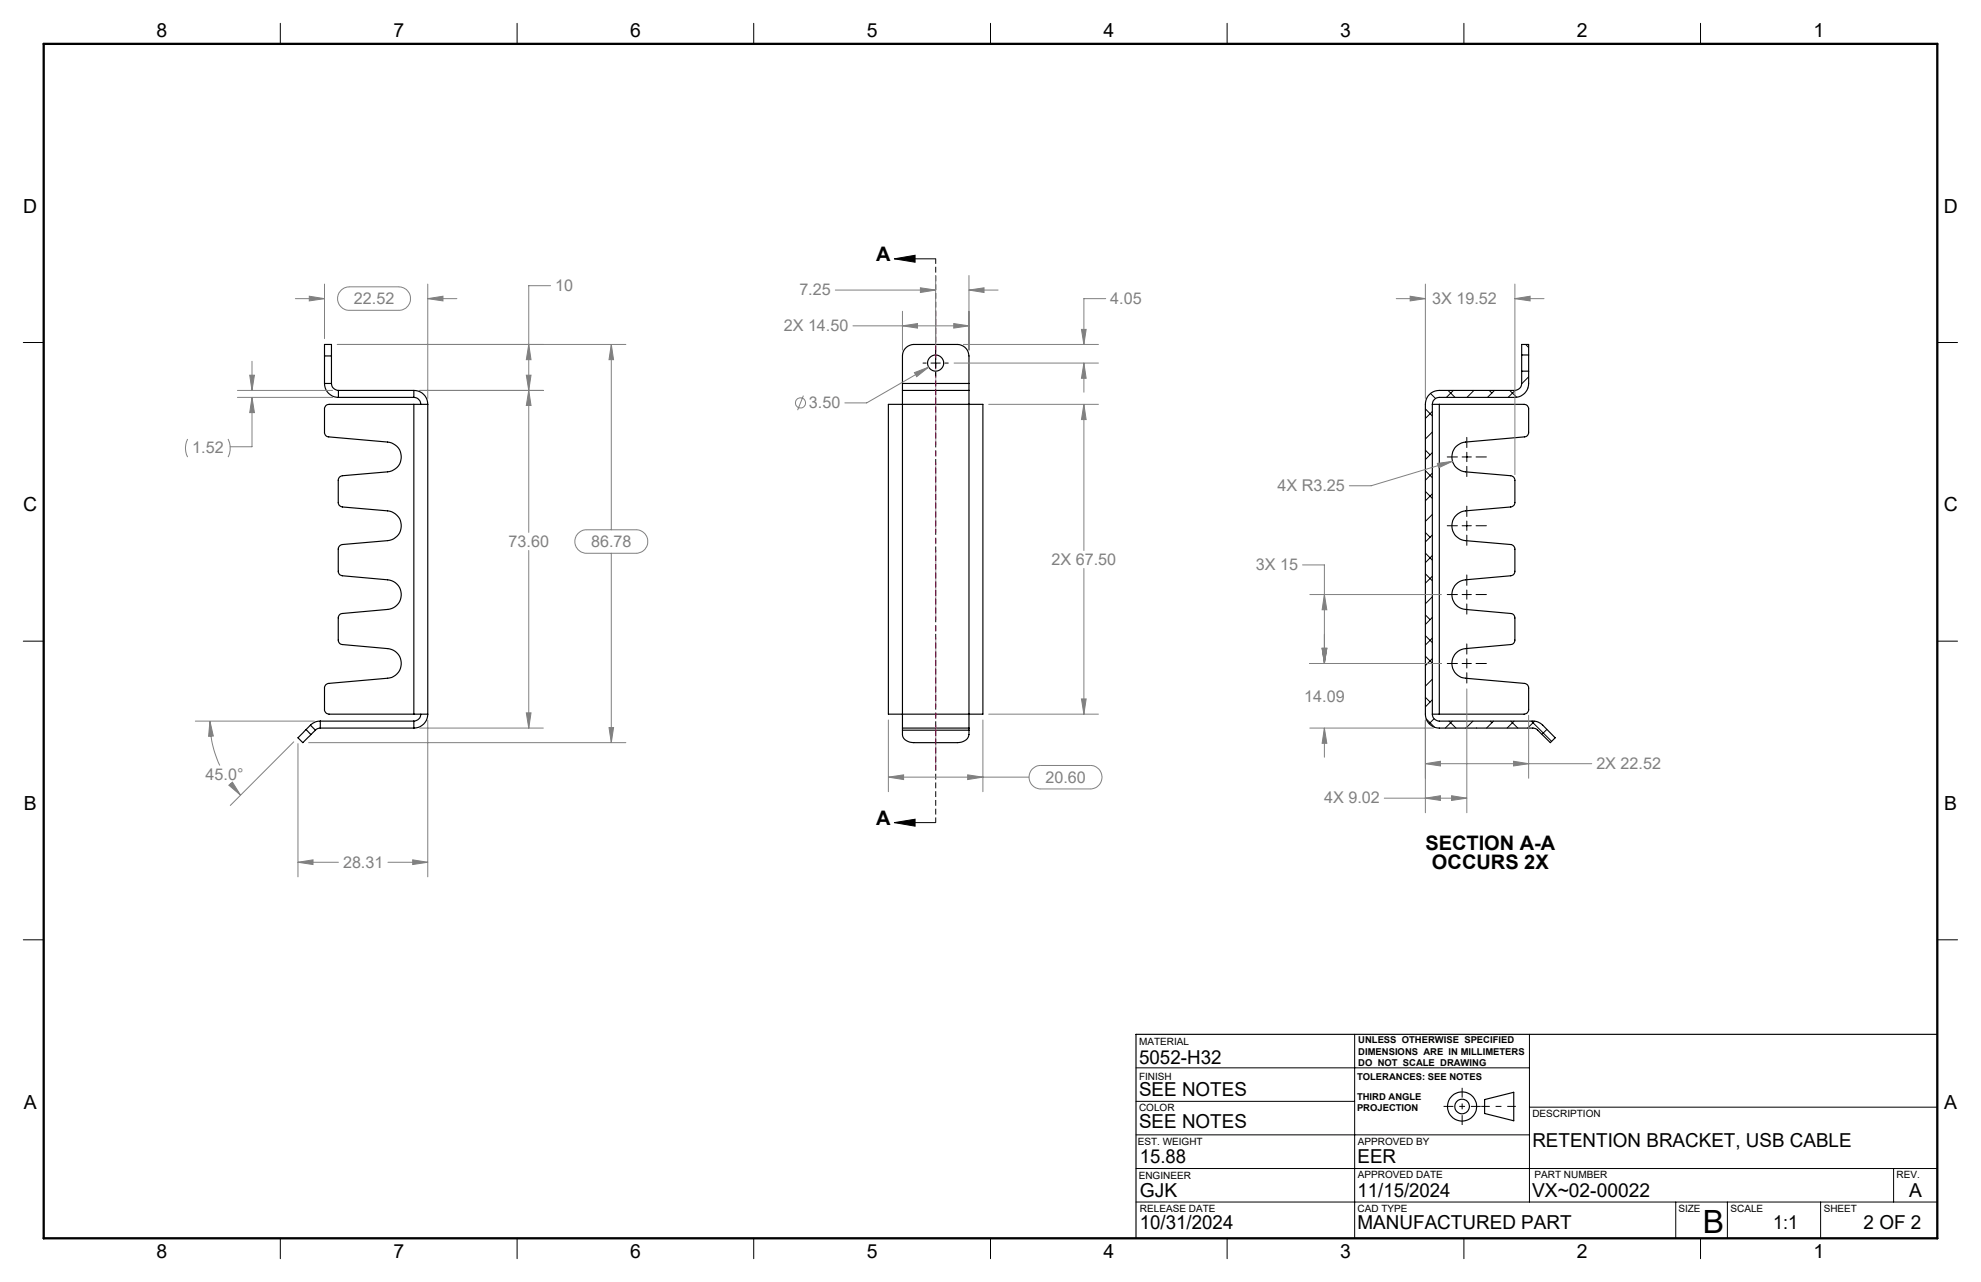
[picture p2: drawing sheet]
<svg xmlns="http://www.w3.org/2000/svg" width="432mm" height="279mm" viewBox="0 0 432 279" stroke-linecap="round" stroke-linejoin="round" font-family="sans-serif">
<g fill="none" stroke="#000" stroke-width=".25">
<path d="M70.7 77.6v-2.5h1.5v2.5M70.7 77.6v6M70.7 77.6h1.5M72.2 77.6v6M331.7 77.4v3.5M331.7 77.4v-2.3h1.5v2.3M331.7 77.4h1.5M333.2 77.4v3.5M70.7 83.6a3 3 0 0 0 3.1 3M70.7 83.6h1.5M72.2 83.6a1.57 1.57 0 0 0 1.6 1.5M73.8 85.1v1.5"/>
<path d="M73.8 85.1h16.4M73.8 86.6h16.4M90.2 88.1h-18.5a.96 .96 0 0 0-1 1v5.1a.96 .96 0 0 0 .9 1l12.9 1.1a3.3 3.3 0 0 1 3 3.3 3.3 3.3 0 0 1-3 3.2l-9.9 .9a.97 .97 0 0 0-.9 1v4.8a.96 .96 0 0 0 .9 1l9.9 .8a3.3 3.3 0 0 1 3 3.3 3.3 3.3 0 0 1-3 3.2l-9.9 .9a1.03 1.03 0 0 0-.9 1v4.8a.96 .96 0 0 0 .9 1l9.9 .9a3.2 3.2 0 0 1 3 3.2 3.2 3.2 0 0 1-3 3.2l-9.9 .9a.96 .96 0 0 0-.9 1v4.8a.96 .96 0 0 0 .9 1l9.9 .9a3.2 3.2 0 0 1 3 3.2 3.2 3.2 0 0 1-3 3.2l-12.9 1.1a.97 .97 0 0 0-.9 1.1v4.6a1.02 1.02 0 0 0 1 1h18.5M90.2 88.1h3M90.2 85.1a3 3 0 0 1 3 3M90.2 86.6a1.57 1.57 0 0 1 1.5 1.5M90.2 85.1v1.5M90.2 88.1v67.5M93.2 88.1v67.5M196.7 88.1h-3.1v67.5h3.1M196.7 85.1v3M196.7 83.6v1.5"/>
<path d="M196.7 83.6v-6a2.5 2.5 0 0 1 2.5-2.5h9.5a2.57 2.57 0 0 1 2.5 2.5v6M196.7 88.1h14.5M196.7 83.6h14.5M196.7 85.1h14.5M196.7 88.1v67.5M211.2 88.1h3v67.5h-3M211.2 85.1v3M211.2 83.6v1.5M211.2 88.1v67.5M312.2 88.1h1.5M312.2 88.1v67.5M313.7 88.1h18.5a.96 .96 0 0 1 1 1v5.1a.96 .96 0 0 1-.9 1l-12.9 1.1a3.3 3.3 0 0 0-2.9 3.3 3.3 3.3 0 0 0 2.9 3.2l9.9 .9a.97 .97 0 0 1 .9 1v4.8a.96 .96 0 0 1-.9 1l-9.9 .8a3.3 3.3 0 0 0-2.9 3.3 3.3 3.3 0 0 0 2.9 3.2l9.9 .9a1.03 1.03 0 0 1 .9 1v4.8a.96 .96 0 0 1-.9 1l-9.9 .9a3.2 3.2 0 0 0-2.9 3.2 3.2 3.2 0 0 0 2.9 3.2l9.9 .9a.96 .96 0 0 1 .9 1v4.8a.96 .96 0 0 1-.9 1l-9.9 .9a3.2 3.2 0 0 0-2.9 3.2 3.2 3.2 0 0 0 2.9 3.2l12.9 1.1a.97 .97 0 0 1 .9 1.1v4.6a1.02 1.02 0 0 1-1 1h-18.5"/>
<path d="M313.7 88.1v67.5M331.7 80.9v2.7a1.57 1.57 0 0 1-1.5 1.5h-16.5a3 3 0 0 0-3 3v67.5a3 3 0 0 0 3 3.1h20.6l.7 .2 2.9 3 1.1-1.1-2.7-2.8a2.88 2.88 0 0 0-2.2-.8h-20.4a1.57 1.57 0 0 1-1.5-1.6M331.7 80.9h1.5M333.2 80.9v2.7a3 3 0 0 1-3 3h-16.5a1.57 1.57 0 0 0-1.5 1.5M66.7 159l-1.8 1.8 1.1 1.1 1.8-1.8M66.7 159l1.1 1.1M67.7 158l1.1 1.1M67.7 158l-1 1M68.8 159.1l-1 1M69.8 157.2a2.88 2.88 0 0 0-2.1 .8M69.8 158.7l-.5 .1-.5 .3M69.8 157.2v1.5"/>
<path d="M69.8 157.2h20.4M69.8 158.7h20.4M90.2 155.6h3M90.2 157.2v1.5M91.7 155.6a1.57 1.57 0 0 1-1.5 1.6M93.2 155.6a3 3 0 0 1-3 3.1M196.7 155.6v3.1M196.7 158.7v.4M196.7 159.1a2.2 2.2 0 0 0 2.5 2.8h9.5a2.24 2.24 0 0 0 2.5-2.8M196.7 155.6h14.5M196.7 158.7h14.5M196.7 159.1h14.5"/>
<path d="M211.2 155.6v3.1M211.2 158.7v.4M312.2 155.6h1.5M323.6 239.6l6.4-1.5v6.2l-6.4-1.6zM422.3 225.4h-174.7v44.5"/>
<circle cx="203.9" cy="79.1" r="1.76"/>
<circle cx="318.7" cy="241.1" r="3.2"/>
<circle cx="318.7" cy="241.2" r="1.6"/>
</g>
<g fill="none" stroke="#000" stroke-width=".22">
<path d="M61.1 5.1v4.5M112.7 5.1v4.5M164.3 5.1v4.5M215.9 5.1v4.5M267.5 5.1v4.5M319.1 5.1v4.5M370.7 5.1v4.5M194.9 56.4l4.6-.8v1.6zM194.9 56.4h9M5.1 74.6h4.4M201.2 79.1h.7M202.9 79.1h2.1"/>
<path d="M203.9 76.4v.7M203.9 78.1v2.1M206 79.1h.7M332.6 75.1l.6 .6M422.3 74.6h4.4M203.9 81.2v.7M310.7 98.1l1 1M310.7 89.1l1.5 1.6M311.8 85.8l1.1 1.1M312.2 89.7l-1.5 1.5M312.2 94.2l-1.5 1.5M312.2 98.6l-1.5 1.6"/>
<path d="M315.5 99.6h2.2M315.6 85.1l1.5 1.5M316.8 85.1l-1.5 1.5M318.7 99.6h2M319.7 95.3v2.2M319.7 98.6v2M321.3 85.1l-1.5 1.5M321.7 99.6h2.3M324.6 85.1l.6 .6M325.8 85.1l-1.6 1.5M329.1 85.1l1.5 1.5M330.3 85.1l-1.6 1.5"/>
<path d="M333.1 84.5v.1M333.2 82.1l-1.5 1.5M310.7 116.1l1 1M310.7 107.1l1.5 1.5M310.7 102.6l1.5 1.5M312.2 103.1l-1.5 1.6M312.2 107.6l-1.5 1.5M312.2 112.1l-1.5 1.5M312.2 116.6l-1.5 1.5M315.5 114.6h2.2M318.7 114.6h2M319.7 101.6v2.3"/>
<path d="M319.7 110.3v2.3M319.7 113.6v2M319.7 116.6v2.3M321.7 114.6h2.3M5.1 139.7h4.4M310.7 138.5l1.5 1.6M310.7 134l1 1M310.7 125.1l1.5 1.5M310.7 120.5l1.5 1.6M312.2 121.1l-1.5 1.5M312.2 125.6l-1.5 1.5M312.2 130.1l-1.5 1.5"/>
<path d="M312.2 134.5l-1.5 1.6M312.2 139.1l-1.5 1.5M315.5 129.6h2.2M318.7 129.6h2M319.7 125.3v2.3M319.7 128.6v2M319.7 131.6v2.2M321.7 129.6h2.3M422.3 139.7h4.4M310.7 152l1 1M310.7 143l1.5 1.5M310.9 156.7l1.8 1.8"/>
<path d="M312.2 143.5l-1.5 1.6M312.2 148l-1.5 1.5M312.2 152.5l-1.5 1.6M312.6 156.6l-1.1 1.1M315.5 144.6h2.2M315.8 157.2l1.6 1.5M316.5 157.2l-1.5 1.5M318.7 144.6h2M319.7 140.3v2.3M319.7 143.6v2M319.7 146.6v2.3M321.1 157.2l-1.6 1.5"/>
<path d="M321.7 144.6h2.3M321.8 158.6l.1 .1M324.8 157.2l.4 .3M325.5 157.2l-1.5 1.5M329.3 157.2l1.5 1.5M330 157.2l-1.5 1.5M333.8 157.2l4.4 4.4M334.5 157.2l-1.5 1.5M337.2 159l-1.1 1.1M194.9 179.3l4.6-.8v1.6zM194.9 179.3h9M5.1 204.8h4.4"/>
<path d="M422.3 204.8h4.4M247.6 232.7h85.8M295.3 225.4v44.5M333.4 225.4v36.6M247.6 254.7h174.7M247.6 247.3h85.8M247.6 240h47.7M333.4 241.3h88.9M412.7 254.7v7.3M61.1 269.9v4.4M112.7 269.9v4.4M164.3 269.9v4.4"/>
<path d="M215.9 269.9v4.4M247.6 262h174.7M267.5 269.9v4.4M319.1 269.9v4.4M365.3 262v7.9M370.7 269.9v4.4M376.5 262v7.9M396.8 262v7.9"/>
</g>
<g fill="none" stroke="#808080" stroke-width=".22">
<path d="M54.9 78.7v6.4M64.4 65.1h6.3M67.4 64.6l3.3 .5-3.3 .5zM70.7 61.9v11.9M73.5 75.1h62.9M74.3 63.3a2.41 2.41 0 0 1 1.8-.8h10.8a2.56 2.56 0 0 1 2.6 2.6 2.56 2.56 0 0 1-2.6 2.5h-10.8a2.55 2.55 0 0 1-2.3-1.5 2.55 2.55 0 0 1 .5-2.8zM93.2 65.1l3.4-.5v1zM93.2 61.9v25M93.2 65.1h6.4M115.3 75.1l.4 3.3h-1zM120 62.3h-4.7v53.7M133.2 75.1l.5 3.3h-.9z"/>
<path d="M133.2 75.1v40.4M182.1 63.2h21.8M185.9 71h25.3M196.7 71l3.3-.5v1zM196.7 67.8v8.5M200.6 62.7l3.3 .5-3.3 .5zM203.9 60v15.1M207.9 70.5l3.3 .5-3.3 .5zM208 79.1h31.4M210 75.1h29.4M211.2 63.2l3.3-.5v1zM211.2 60v16.3"/>
<path d="M211.2 63.2h6.4M235.7 71.8h1l-.4 3.3zM236.3 79.1l.4 3.3h-1zM236.3 79.1v6.4M241 65.1h-4.7v10M304.3 65.1h6.4M307.4 64.6l3.3 .5-3.3 .5zM310.7 61.9v25M330.2 65.1l3.3-.5v1zM330.2 65.1h6.3M330.2 61.9v41.5M40.9 95.7a4.5 4.5 0 0 0 0 3.9"/>
<path d="M49.7 95.7l.1 .3a4.4 4.4 0 0 1-.1 3.6M51.8 85.1h20.7M51.8 86.6h20.7M54.4 81.8h1.1l-.6 3.3zM54.9 86.6l.6 3.3h-1.1zM54.9 86.6v10.8h-4.7M91.5 85.1h26.9M114.7 81.8h1l-.4 3.3zM115.3 85.1l.4 3.3h-1zM175.1 86.2l-1.3 3.2M199.3 81.2l3.1-1.2-2.6 2.1zM202.4 80l-13.5 7.8h-4.8"/>
<path d="M215.5 88.1h23.9M236.3 88.1l.4 3.3h-1zM236.3 88.1v31.9M115.3 120v38.7M126 116.2l.2-.1a2.24 2.24 0 0 1 1.6-.6h10.8a2.56 2.56 0 0 1 2.6 2.5 2.56 2.56 0 0 1-2.6 2.6h-10.8a2.57 2.57 0 0 1-2.3-1.6 2.57 2.57 0 0 1 .5-2.8zM313.3 101l3.3-.5-3 1.5zM316.6 100.5l-17.7 5.4h-4.8M133.2 120.6v41.3M236.3 123.9v31.7M283.9 123.1h4.8v21.5M285.5 129.6h28.7M288.7 129.6l.5 3.3h-1z"/>
<path d="M42.6 157.2h25.9M45.8 157.2l.7 3.2-1 .1zM45.8 157.2a22.3 22.3 0 0 0 2.1 9.6M91.5 158.7h26.9M93.2 156.9v34.2M114.7 155.4h1l-.4 3.3zM132.8 158.6h.9l-.5 3.3zM193.6 156.9v15.6M214.2 156.9v15.6M215.5 155.6h23.9M235.7 152.3h1l-.4 3.3zM285.5 158.7h27"/>
<path d="M285.5 144.6h28.7M288.2 141.3h1l-.5 3.3zM288.7 158.7l.5 3.3h-1zM288.7 158.7v6.3M310.7 156.9v20.2M319.7 150.1v27M333.2 155.9v13.7M49.9 171.1l.8-.6 1.7 2.8zM50.2 170.7l2.2 2.6M64 161.7l-13.8 13.8M64.9 162.1v29M67.3 161.9h69.1"/>
<path d="M193.6 169.4l3.4-.5v1zM193.6 169.4h30.7M210.9 168.9l3.3 .5-3.3 .5zM225 167.6l.2-.1a2.25 2.25 0 0 1 1.7-.7h10.7a2.56 2.56 0 0 1 2.6 2.6 2.56 2.56 0 0 1-2.6 2.5h-10.7a2.57 2.57 0 0 1-2.4-1.5 2.57 2.57 0 0 1 .5-2.8zM301.7 174h18M310.7 166.4l3.3-.5v1zM310.7 174l3.3-.6v1zM310.7 166.4h36.3M316.4 173.4l3.3 .6-3.3 .4zM329.9 165.9l3.3 .5-3.3 .5zM64.9 187.9l3.3-.5v1zM64.9 187.9h8.9"/>
<path d="M84.6 187.9h8.6M90 187.4l3.2 .5-3.2 .5z"/>
<circle cx="174.5" cy="87.8" r="1.1"/>
</g>
<path d="M204 56.4v122.9" fill="none" stroke="#000" stroke-width=".22" stroke-dasharray="1.3 .6" stroke-dashoffset=".2" stroke-linecap="butt"/>
<path d="M204 68.1v99.7" fill="none" stroke="#ff0080" stroke-width=".22" stroke-dasharray="15.2 1.3 1.3 1.3" stroke-dashoffset="5.4" stroke-linecap="butt"/>
<path d="M330.4 241.1h-7.5" fill="none" stroke="#000" stroke-width=".22" stroke-dasharray="15.2 1.3 1.3 1.3" stroke-dashoffset="13.4" stroke-linecap="butt"/>
<path d="M318.7 237.1v8.1M314.7 241.1h8.1" fill="none" stroke="#000" stroke-width=".22" stroke-dasharray="15.2 1.3 1.3 1.3" stroke-dashoffset="13.1" stroke-linecap="butt"/>
<path d="M9.5 9.6h412.8v260.3h-412.8z" fill="none" stroke="#000" stroke-width=".5"/>
<path d="M194.9 56.4l4.6-.8v1.6zM194.9 179.3l4.6-.8v1.6z" fill="#000"/>
<path d="M115.3 85.1l.4 3.3h-1zM114.7 155.4h1l-.4 3.3zM114.7 81.8h1l-.4 3.3zM115.3 75.1l.4 3.3h-1zM93.2 65.1l3.4-.5v1zM67.4 64.6l3.3 .5-3.3 .5zM45.8 157.2l.7 3.2-1 .1zM49.9 171.1l.8-.6 1.7 2.8zM133.2 75.1l.5 3.3h-.9zM132.8 158.6h.9l-.5 3.3zM90 187.4l3.2 .5-3.2 .5zM64.9 187.9l3.3-.5v1zM54.4 81.8h1.1l-.6 3.3zM54.9 86.6l.6 3.3h-1.1zM199.3 81.2l.5 .9 2.6-2.1zM235.7 152.3h1l-.4 3.3zM236.3 88.1l.4 3.3h-1zM196.7 71l3.3-.5v1zM207.9 70.5l3.3 .5-3.3 .5zM193.6 169.4l3.4-.5v1zM210.9 168.9l3.3 .5-3.3 .5zM235.7 71.8h1l-.4 3.3zM236.3 79.1l.4 3.3h-1zM200.6 62.7l3.3 .5-3.3 .5zM211.2 63.2l3.3-.5v1zM310.7 166.4l3.3-.5v1zM329.9 165.9l3.3 .5-3.3 .5zM330.2 65.1l3.3-.5v1zM307.4 64.6l3.3 .5-3.3 .5zM310.7 174l3.3-.6v1zM316.4 173.4l3.3 .6-3.3 .4zM288.7 158.7l.5 3.3h-1zM288.2 141.3h1l-.5 3.3zM288.2 141.3h1l-.5 3.3zM288.7 129.6l.5 3.3h-1zM313.3 101l.3 1 3-1.5z" fill="#808080"/>
<text font-size="7" x="371.2" y="268.7">B</text>
<g font-size="4.4">
<text x="191" y="57">A</text>
<text x="191" y="179.8">A</text>
<text x="310.7" y="185.3">SECTION A-A</text>
<text x="312.1" y="189.5">OCCURS 2X</text>
</g>
<g font-size="4.2">
<text x="34.1" y="8.1">8</text>
<text x="85.7" y="8.1">7</text>
<text x="137.3" y="8.1">6</text>
<text x="188.9" y="8.1">5</text>
<text x="240.5" y="8.1">4</text>
<text x="292.1" y="8.1">3</text>
<text x="343.7" y="8.1">2</text>
<text x="395.3" y="8.1">1</text>
<text x="5.1" y="46.4">D</text>
<text x="423.7" y="46.4">D</text>
<text x="5.1" y="111.4">C</text>
<text x="423.7" y="111.4">C</text>
<text x="5.2" y="176.5">B</text>
<text x="423.8" y="176.5">B</text>
<text x="248.3" y="232">5052-H32</text>
<text x="248.3" y="238.9">SEE NOTES</text>
<text x="5.2" y="241.6">A</text>
<text x="248.3" y="245.9">SEE NOTES</text>
<text x="423.8" y="241.6">A</text>
<text x="334" y="249.9">RETENTION BRACKET, USB CABLE</text>
<text x="248.5" y="253.4">15.88</text>
<text x="295.9" y="253.4">EER</text>
<text x="248.5" y="260.8">GJK</text>
<text x="295.9" y="260.8">11/15/2024</text>
<text x="334" y="260.8">VX~02-00022</text>
<text x="416.1" y="260.9">A</text>
<text x="248.5" y="267.9">10/31/2024</text>
<text x="295.9" y="267.9">MANUFACTURED PART</text>
<text x="386.5" y="267.9">1:1</text>
<text x="406.2" y="267.9">2 OF 2</text>
<text x="34.1" y="274.2">8</text>
<text x="85.7" y="274.2">7</text>
<text x="137.3" y="274.2">6</text>
<text x="188.9" y="274.2">5</text>
<text x="240.5" y="274.2">4</text>
<text x="292.1" y="274.2">3</text>
<text x="343.7" y="274.2">2</text>
<text x="395.3" y="274.2">1</text>
</g>
<g font-size="3.5" fill="#808080">
<text x="121" y="63.4">10</text>
<text x="174.2" y="64.4">7.25</text>
<text x="77.1" y="66.2">22.52</text>
<text x="242" y="66.2">4.05</text>
<text x="312.2" y="66.2">3X 19.52</text>
<text x="170.8" y="72.2">2X 14.50</text>
<text x="176.3" y="89">3.50</text>
<text x="41.9" y="98.8">1.52</text>
<text x="278.4" y="107">4X R3.25</text>
<text x="110.9" y="119.2">73.60</text>
<text x="128.9" y="119.2">86.78</text>
<text x="229.2" y="123.1">2X 67.50</text>
<text x="273.8" y="124.3">3X 15</text>
<text x="284.3" y="153">14.09</text>
<text x="348" y="167.6">2X 22.52</text>
<text x="44.8" y="170">45.0°</text>
<text x="227.9" y="170.5">20.60</text>
<text x="288.6" y="175.1">4X 9.02</text>
<text x="74.8" y="189.1">28.31</text>
</g>
<g font-size="2.2">
<text x="248.3" y="227.6">MATERIAL</text>
<text x="248.3" y="235.3">FINISH</text>
<text x="248.3" y="242.1">COLOR</text>
<text x="334" y="243.4">DESCRIPTION</text>
<text x="248" y="249.5">EST. WEIGHT</text>
<text x="296" y="249.5">APPROVED BY</text>
<text x="248.2" y="257">ENGINEER</text>
<text x="296" y="256.8">APPROVED DATE</text>
<text x="334.5" y="256.8">PART NUMBER</text>
<text x="413.4" y="256.8">REV.</text>
<text x="248.5" y="264">RELEASE DATE</text>
<text x="295.9" y="264">CAD TYPE</text>
<text x="365.8" y="264">SIZE</text>
<text x="377.2" y="264">SCALE</text>
<text x="397.5" y="264">SHEET</text>
</g>
<g font-size="2.1">
<text x="296.1" y="227.3">UNLESS OTHERWISE SPECIFIED</text>
<text x="296.1" y="229.8">DIMENSIONS ARE IN MILLIMETERS</text>
<text x="296.1" y="232.3">DO NOT SCALE DRAWING</text>
<text x="295.8" y="235.3">TOLERANCES: SEE NOTES</text>
<text x="295.8" y="239.6">THIRD ANGLE</text>
<text x="295.8" y="242.1">PROJECTION</text>
</g>
</svg>
